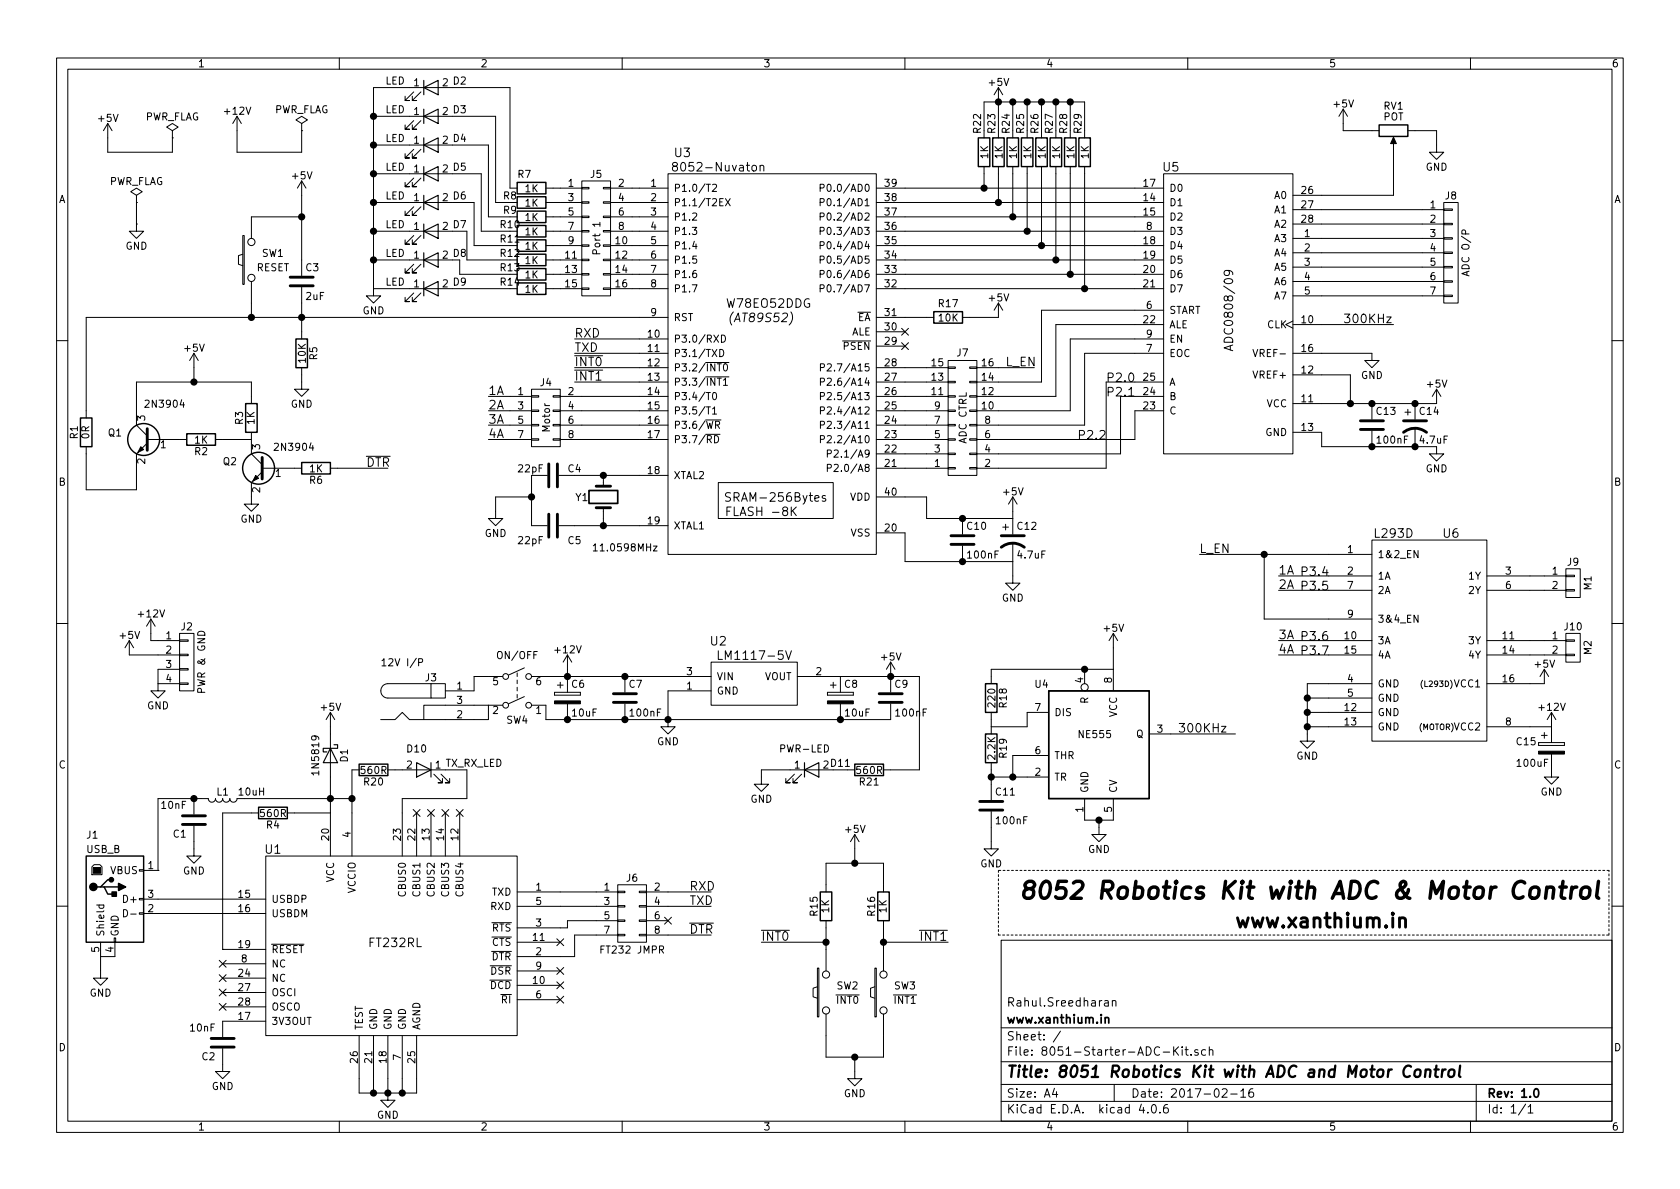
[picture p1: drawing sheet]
<svg xmlns="http://www.w3.org/2000/svg" width="297mm" height="210mm" viewBox="0 0 297 210" stroke-linecap="round" stroke-linejoin="round" font-family="sans-serif">
<g fill="none" stroke="#000" stroke-width=".18">
<path d="M10 10.3h277v189.9h-277zM12 12.2h273v186.1h-273zM60 10.3v1.9M73.2 16.3l-1.6 1.5h.8h-.8v-.8M74.4 16.3l-1.5 1.5h.8h-.8v-.8M110 10.3v1.9M160 10.3v1.9M176.5 15.5l-.7 1.3M176.5 15.5v8.9M176.5 15.5l.8 1.3M179.1 18v6.4M181.6 18v6.4"/>
<path d="M184.1 18v6.4M186.7 18v6.4M189.2 18v6.4M210 10.3v1.9M237.5 19.3v3.8h6.3M237.5 19.3l-.8 1.3M237.5 19.3l.8 1.3M260 10.3v1.9M19 21.8l-.7 1.3M19 21.8v5.1h11.5v-2.5M19 21.8l.8 1.3M24.1 39.6v1.3h1.3l-1.3 1.3-1.2-1.3h1.2"/>
<path d="M24.1 35.8h.1M24.1 34.5l1-.6-1-.6-1 .6 1 .6v1.3M24.1 39.6h.1M24.1 35.8v3.8M30.5 24.4h.1M30.5 23.1l1-.6-1-.7-1 .7 1 .6v1.3M41.9 20.6v6.3h11.4v-3.8M41.9 20.6l-.8 1.2M41.9 20.6l.8 1.2M53.3 23.1h.1M53.3 21.8l1.1-.6-1.1-.6-1 .6 1 .6v1.3M53.3 38.3h-8.9v3.9"/>
<path d="M53.3 32l-.7 1.3M53.3 32v16.8M53.3 32l.8 1.3M66 35.8h17.8v7.6h6.4M66 20.6h21.6v15.2h2.6M66 25.6h20.4v12.7h3.8M66 30.7h19.1v10.2h5.1M73.2 36.6l-1.6 1.5h.8h-.8v-.8M73.2 21.3l-1.6 1.6h.8h-.8v-.8M73.2 26.4l-1.6 1.5h.8h-.8v-.7M73.2 31.5l-1.6 1.5h.8h-.8v-.7M74.4 36.6l-1.5 1.5h.8h-.8v-.8"/>
<path d="M74.4 21.3l-1.5 1.6h.8h-.8v-.8M74.4 26.4l-1.5 1.5h.8h-.8v-.7M74.4 31.5l-1.5 1.5h.8h-.8v-.7M91.4 33.3h-1.2v-17.8h-24.2v35.5M96.5 33.3h6.4M96.5 35.8h6.4M96.5 38.3h6.4M102.9 38.2h1.2v.3h-1.2zM102.9 35.7h1.2v.2h-1.2zM102.9 33.1h1.2v.3h-1.2zM102.9 32h5v20.3h-5zM106.1 39.3v.7"/>
<path d="M106.7 38.2h1.2v.3h-1.2zM106.7 35.7h1.2v.2h-1.2zM106.7 33.1h1.2v.3h-1.2zM107.9 33.3h10.2M107.9 35.8h10.2M107.9 38.3h10.2M118.1 30.7h36.8v67.3h-36.8zM119.2 29.4l-.3-.3 .1-.2a.48 .48 0 0 1 .7 0l.1 .2-.2 .2-.6 .2v.6a.48 .48 0 0 0 .8-.1v-.3l-.3-.3M126 32.7l.5-.1 .1 .1 .1 .2-.8 1h.8M128.3 35.1l.8 1.3M129.1 35.1l-.8 1.3M134.4 29.4l.1-.1a.36 .36 0 0 1 .6 .2v.7"/>
<path d="M134.4 29.2v1M145 38.3l.6-.1 .1-.4-.7-.1v1.2M145 35.8l.6-.1 .1-.5-.7-.1v1.3M145 33.2h.6l.1-.5-.7-.1v1.3M154.9 33.3h50.8M154.9 35.8h50.8M154.9 38.3h50.8M174 24.4v-6.4h17.8v6.4M174 29.5v3.8M176.5 29.5v6.3M179.1 29.5v8.8M181.6 29.5v11.4"/>
<path d="M184.1 29.5v13.9M186.7 29.5v16.5M189.2 29.5v19M191.8 29.5v21.5M205.7 30.7h22.9v49.6h-22.9zM228.6 37.1h26.7M228.6 39.6h26.7M246.4 24.6v9.9h-17.8M248.9 23.1h5.1v3.8h1.3l-1.3 1.3-1.3-1.3h1.3M255.3 35.8h2.5v17.8h-2.5zM255.3 39.5h1.5v.2h-1.5zM255.3 37h1.5v.2h-1.5z"/>
<path d="M42.9 41.7h.3v8.6h-.3zM42.9 45l-.7 .2v1.5l.7 .3M44.4 49.8v6.3M53.3 50.8v9.1M66 51v1.3h1.3l-1.3 1.3-1.2-1.3h1.2M66 40.9h14M66 46h14M66 51h24.2M73.2 41.7l-1.6 1.5h.8h-.8v-.8M73.2 46.7l-1.6 1.6h.8h-.8v-.8M73.2 51.8l-1.6 1.5h.8h-.8v-.7M74.4 41.7l-1.5 1.5h.8h-.8v-.8"/>
<path d="M74.4 46.7l-1.5 1.6h.8h-.8v-.8M74.4 51.8l-1.5 1.5h.8h-.8v-.7M81.3 46v2.5h8.9M82.5 40.9v5.1h7.7M96.5 40.9h6.4M96.5 43.4h6.4M96.5 46h6.4M96.5 48.5h6.4M96.5 51h6.4M101.6 59.9h16.5M102.9 50.9h1.2v.3h-1.2zM102.9 48.4h1.2v.2h-1.2z"/>
<path d="M102.9 45.8h1.2v.3h-1.2zM102.9 43.3h1.2v.3h-1.2zM102.9 40.8h1.2v.2h-1.2zM106.7 50.9h1.2v.3h-1.2zM106.7 48.4h1.2v.2h-1.2zM106.7 45.8h1.2v.3h-1.2zM106.7 43.3h1.2v.3h-1.2zM106.7 40.8h1.2v.2h-1.2zM107.9 40.9h10.2M107.9 43.4h10.2M107.9 46h10.2M107.9 48.5h10.2"/>
<path d="M107.9 51h10.2M118.1 56.1h-102.9v17.8M127.6 59.3a.64 .64 0 0 1 .7 .6 .64 .64 0 0 1-.7 .6zM145 51l.6-.1 .1-.4-.7-.1v1.2M145 48.5l.6-.1 .1-.5-.7-.1v1.3M145 45.9h.6l.1-.5-.7-.1v1.3M145 43.4l.6-.1 .1-.5-.7-.1v1.3M145 40.9l.6-.1 .1-.5-.7-.1v1.3M154.9 40.9h50.8M154.9 43.4h50.8M154.9 46h50.8M154.9 48.5h50.8"/>
<path d="M154.9 51h50.8M154.9 56.1h10.2M154.9 58.7h5.1M159.4 58.1l1.2 1.2M160.6 58.1l-1.2 1.2M176.5 53.6v2.5h-6.3M176.5 53.6l-.7 1.3M176.5 53.6l.8 1.3M205.7 59.9h-16.5v12.7h-16.5M205.7 54.9h-21.6v12.7h-11.4M205.7 57.4h-19v12.7h-14M217.1 47.8l.3 .3-.1 .5-.2 .1-.5-.1a.48 .48 0 0 1 0-.7 1 1 0 0 1 1.4 .4v.3"/>
<path d="M228.6 56.8l-1.3 .6 1.3 .6M228.6 42.2h26.7M228.6 44.7h26.7M228.6 47.2h26.7M228.6 49.8h26.7M228.6 52.3h26.7M228.6 57.4h17.8M245.2 56.1h.8l-.8 1h.8M255.3 52.2h1.5v.2h-1.5zM255.3 49.7h1.5v.2h-1.5zM255.3 47.1h1.5v.3h-1.5zM255.3 44.6h1.5v.2h-1.5z"/>
<path d="M255.3 42h1.5v.3h-1.5zM10 60.2h2M26 78.4l-1.9 1.9v6.3h-8.9v-7.6M26 77.7h7M34.3 62.5l-.8 1.2M34.3 62.5v5.1M34.3 62.5l.8 1.2M38.1 77.7h6.3M44.4 71.4v-3.8h-20.3v7.6l1.9 1.9M44.4 76.4v3.9l2 1.9M53.3 65v3.8h1.3l-1.3 1.3-1.2-1.3h1.2M86.4 77.7h7.6"/>
<path d="M86.4 70.1h7.6M86.4 75.2h7.6M86.4 72.6h7.6M94 77.6h1.2v.2h-1.2zM94 75.1h1.2v.2h-1.2zM94 72.5h1.2v.3h-1.2zM94 70h1.2v.2h-1.2zM94 68.8h5.1v10.2h-5.1zM97.8 77.6h1.3v.2h-1.3zM97.8 75.1h1.3v.2h-1.3zM97.8 72.5h1.3v.3h-1.3zM97.8 70h1.3v.2h-1.3z"/>
<path d="M99.1 77.7h19M99.1 70.1h19M99.1 75.2h19M99.1 72.6h19M101.6 62.5h16.5M101.6 65h16.5M101.6 67.6h16.5M101.6 62.9h5M101.6 65.5h5M124.8 64.1h4.1M124.8 66.6h4.1M124.8 74.3h2.7"/>
<path d="M124.8 76.8h2.5M124.9 72h.7M126 72.3l.3-.3v1.2M126 73.2h.7M126.1 69.5l.2-.1a.67 .67 0 0 1 .4 .6 .67 .67 0 0 1-.4 .7l-.2-.1-.1-.4zM126.3 77a.64 .64 0 0 1 .8 .7 .64 .64 0 0 1-.8 .6zM126.5 75.2l.6-.1 .1-.5-.7-.1v1.3M126.8 66.9h.7M126.8 75.2l.4 .6M127.3 61.8a.64 .64 0 0 1 .7 .6 .64 .64 0 0 1-.7 .7zM127.9 67.2l.4-.3v1.2M127.9 68.1h.7"/>
<path d="M128 64.4l.2-.1a.67 .67 0 0 1 .4 .7 .67 .67 0 0 1-.4 .6l-.2-.1-.1-.4zM145.1 77.7l.6-.1v-.5l-.6-.1v1.3M145.1 75.2l.6-.1v-.5l-.6-.1v1.3M145.1 72.6l.6-.1v-.4l-.6-.1v1.2M145.1 70.1l.6-.1v-.5l-.6-.1v1.3M145.1 67.5h.6v-.5l-.6-.1v1.2M145.1 65l.6-.1v-.5l-.6-.1v1.3M149 60.3h4.9M154.9 65h12.7M154.9 67.6h12.7M154.9 77.7h12.7M154.9 70.1h12.7"/>
<path d="M154.9 75.2h12.7M154.9 72.6h12.7M154.9 61.2h5.1M159.4 60.6l1.2 1.2M160.6 60.6l-1.2 1.2M167.6 64.9h1.3v.2h-1.3zM167.6 67.4h1.3v.3h-1.3zM167.6 70h1.3v.2h-1.3zM167.6 72.5h1.3v.3h-1.3zM167.6 75.1h1.3v.2h-1.3zM167.6 77.6h1.3v.2h-1.3zM167.6 63.7h5.1v20.4h-5.1z"/>
<path d="M171.4 64.9h1.3v.2h-1.3zM171.4 67.4h1.3v.3h-1.3zM171.4 70h1.3v.2h-1.3zM171.4 72.5h1.3v.3h-1.3zM171.4 75.1h1.3v.2h-1.3zM171.4 77.6h1.3v.2h-1.3zM172.7 65h10.2M199.6 70h.9M205.7 62.5h-13.9v12.7h-19.1M205.7 67.6h-10.1v15.2h-22.9M205.7 70.1h-7.6v10.2h-25.4M205.7 72.6h-5v5.1h-28"/>
<path d="M217.5 61.2v.7M218 61l-1.6 .5 1.6 .5M221.5 61.8l.4 1.3 .5-1.3M228.6 76.4h5.1v2.6h20.3v1.3h1.3l-1.3 1.2-1.3-1.2h1.3M228.6 62.5h14v1.2h1.2l-1.2 1.3-1.3-1.3h1.3M228.6 66.3h10.2v5.1M242.6 71.4v2.8M242.6 76.2v2.8M248.4 72.9h1M248.9 72.4v1M250.2 71.4v2.8M250.2 75.7v3.3"/>
<path d="M254 68.8v2.6h-25.4M254 68.8l-.8 1.3M254 68.8l.8 1.3M285 60.2h2M46.4 83.4l-2 1.9v3.8h1.3l-1.3 1.3-1.2-1.3h1.2M46.4 82.8h6.9M58.4 82.8h10.2M64.8 80.7h4.2M94 87.9h-6.4v3.8h1.3l-1.3 1.3-1.2-1.3h1.2M96.8 84.1h-2.8v8.9h2.8M98.8 84.1h19.3M98.8 93h19.3"/>
<path d="M104.9 96.5l.4-.3v1.2M104.9 97.4h.7M106.7 84.1v1.9M106.7 89.8v3.2M115.5 96.6h.7l-.7 .8h.7M127 85.3h20.3v6.4h-20.3zM129.2 87.2a.62 .62 0 0 0-.9 .1v.4l.8 .4v.4a.62 .62 0 0 1-.8 .1M140.1 90.3l.7 .9M140.8 89.7l-.9 .8M145.9 87.7l-.3-.1-.2 .3v.2l.5 .1v.4h-.5M146.3 82.8l.6-.1v-.5l-.6-.1v1.3M146.3 80.2h.6v-.5l-.6-.1v1.2"/>
<path d="M154.9 94.2h5.1v5.1h19.1M154.9 87.9h8.9v3.8h15.3M154.9 82.8h12.7M154.9 80.3h12.7M167.6 80.1h1.3v.3h-1.3zM167.6 82.7h1.3v.2h-1.3zM170.2 91.7v2.8M170.2 96.5v2.8M171.4 80.1h1.3v.3h-1.3zM171.4 82.7h1.3v.2h-1.3zM177.3 93.2h1M177.8 92.7v1"/>
<path d="M179.1 96v7.1h1.2l-1.2 1.3-1.3-1.3h1.3M179.1 87.9v6.6M179.1 87.9l-.8 1.2M179.1 87.9l.7 1.2M212.1 98h30.5M223.5 98v11.5h19.1M242.6 95.5h20.3v35.6h-20.3zM250.7 97.4v1.2l-.7-1.2v1.2M10 110.3h2M22.9 113.3v2.5h8.8M22.9 113.3l-.8 1.2M22.9 113.3l.7 1.2"/>
<path d="M26.7 109.5v3.8h5M26.7 109.5l-.8 1.2M26.7 109.5l.7 1.2M31.7 118.2h1.6v.3h-1.6zM31.7 115.7h1.6v.2h-1.6zM31.7 113.2h1.6v.2h-1.6zM31.7 112h2.6v10.2h-2.6zM31.7 118.4h-3.8v2.5M67.5 116.8l.4-.3v1.2M67.5 117.7h.7M74 117.1h.6l.1-.5-.7-.1v1.2M88.9 119.6h-5.1v2.6h-5.1"/>
<path d="M91.4 119v.6M92.7 118.1l-2.8 1.3M94 119.6h31.7M100.3 115.8v6.6M100.3 115.8l-.7 1.3M100.3 115.8l.8 1.3M110.5 119.6v2.8M125.7 117.1h15.3v7.6h-15.3zM127 115.1v1.5h.7M138.9 115.1l.5 1.5 .5-1.5M141 119.6h21.6v16.5h-6.4M148.6 119.6v2.8"/>
<path d="M157.5 117.1v5.3M157.5 117.1l-.8 1.3M157.5 117.1l.7 1.3M191.8 118.4v2.5M196.8 112v10.2M196.8 118.4h-21.5v2.5M196.8 112l-.7 1.3M196.8 112l.8 1.3M226.1 101.8h16.5M226.1 104.4h16.5M226.1 113.3h16.5M226.1 115.8h16.5"/>
<path d="M250.7 108.8v1.3l-.7-1.3v1.3M262.9 101.8h14M262.9 104.4h14M262.9 113.3h14M262.9 115.8h14M273 118.4v2.5h-10.1M273 118.4l-.7 1.2M273 118.4l.8 1.2M276.9 104.3h1.5v.2h-1.5zM276.9 101.7h1.5v.3h-1.5zM276.9 100.6h2.5v5.1h-2.5zM276.9 115.7h1.5v.2h-1.5z"/>
<path d="M276.9 113.2h1.5v.2h-1.5zM276.9 112h2.5v5.1h-2.5zM285 110.3h2M27.9 120.9v1.3h1.3l-1.3 1.2-1.2-1.2h1.2M27.9 120.9h3.8M31.7 120.8h1.6v.2h-1.6zM58.4 126v25.4M58.4 126l-.7 1.2M58.4 126l.8 1.2M63.5 136.1h-1.3v15.3M68.6 136.1h13.9v5.1h-11.4v10.2M76.2 120.9h2.5v2.5h-2.5z"/>
<path d="M76.2 120.9h-7.6a1.27 1.27 0 0 0-1.3 1.3 1.27 1.27 0 0 0 1.3 1.2h7.6M76.7 136.9l1.5 1.5h-.7h.7v-.7M78 136.9l1.5 1.5h-.8h.8v-.7M86.4 124.7v2.5h-14l-1.3-1.2-1.3 1.2h-2.5M88.9 124.7h-14v2.5M91.4 120.3v.6M91.4 121.5v.7M91.4 122.8v.6M92.7 123.2l-2.8 1.3M98 122.4v.5zM98 122.9h4.6zM98 122.4h4.6z"/>
<path d="M98.6 121.2h1M99.1 120.6v1.1M100.3 124.5v2.7M102.6 122.4v.5zM110.5 124.5v2.7M125.7 122.2h-7.6v6.3h1.3l-1.3 1.3-1.3-1.3h1.3M140.5 136.9l-1.6 1.5h.8h-.8v-.7M141.7 136.9l-1.5 1.5h.8h-.8v-.7M146.3 122.4v.5zM146.3 122.9h4.6zM146.3 122.4h4.6zM146.8 121.2h1"/>
<path d="M147.3 136.1h-12.7v2.6h1.3l-1.3 1.2-1.3-1.2h1.3M147.3 120.6v1.1M148.6 124.5v2.7M149.9 136.1h1.2M150.9 122.4v.5zM157.5 124.5v2.7h-61v-2.5h-2.5M175.3 137.4h10.1M175.3 126v3.8M175.3 134.9v6.6M185.4 133.6h-6.3v3.8M185.4 126h-3.8v2.5h-6.3M203.2 129.8h15.2"/>
<path d="M216 128.4h.8l-.8 1.1h.8M231.1 126h11.5M231.1 123.4h11.5M231.1 128.5h11.5M242.6 120.9h-11.5v10.2h1.3l-1.3 1.2-1.2-1.2h1.2M262.9 128.5h11.4M272 131.3v.5zM272 131.8h4.6zM272 131.3h4.6zM272.5 130h1.1M273 129.5v1.1M274.3 133.3v4.1h1.3l-1.3 1.3-1.3-1.3h1.3"/>
<path d="M274.3 126l-.7 1.2M274.3 126v5.3M274.3 126l.8 1.2M276.6 131.3v.5zM16.3 153.3l.3-.4h1.1l.3 .4v1.4h-1.7zM24.6 158.9h.8v.2h-.8zM24.6 153.8h.8v.2h-.8zM25.4 159h21.6M25.4 153.9h2.5M27.9 153.9h.1M34.3 146v5.4h1.3l-1.3 1.2-1.3-1.2h1.3M34.3 141.2v2.8"/>
<path d="M41.9 141.2a.63 .63 0 0 1-.6 .7 .63 .63 0 0 1-.7-.7 .63 .63 0 0 1-.6 .7 .63 .63 0 0 1-.6-.7 .63 .63 0 0 1-.7 .7 .63 .63 0 0 1-.6-.7 .63 .63 0 0 1-.6 .7 .63 .63 0 0 1-.7-.7h-8.9v12.7M43.2 141.2h19M45.7 143.8h-6.3v24.1M47 151.4h44.4v31.7h-44.4zM50.8 143.8h7.6M73.1 143.1l1.2 1.3M73.7 143.8v7.6M74.3 143.1l-1.2 1.3M75.6 143.1l1.2 1.3M76.2 143.8v7.6M76.8 143.1l-1.2 1.3M78.1 143.1l1.2 1.3"/>
<path d="M78.7 143.8v7.6M79.3 143.1l-1.2 1.3M80.7 143.1l1.2 1.3M81.3 143.8v7.6M81.9 143.1l-1.2 1.3M91.4 157.7h17.8M109.2 157.6h1.3v.3h-1.3zM109.2 156.5h5.1v10.1h-5.1zM113 157.6h1.3v.3h-1.3zM114.3 157.7h11.4M146 157.7v-5.1h10.2v5.1M151.1 147.6l-.7 1.2"/>
<path d="M151.1 147.6v5M151.1 147.6l.8 1.2M175.3 143.5v6.6h1.2l-1.2 1.3-1.3-1.3h1.3M191.8 141.2v3.8h5v-3.8M194.3 145v2.6h1.3l-1.3 1.2-1.3-1.2h1.3M10 160.2h2M17.1 160h1.3M17.6 160l-.1 .4 .3 .2 .5-.1v-.5M17.8 166.6v6.4h1.2l-1.2 1.2-1.3-1.2h1.3M20.2 165.9h.2v.7h-.2zM20.3 166.6v2.6h-2.5M21.8 160.9a.64 .64 0 0 1 .8 .6 .64 .64 0 0 1-.8 .6z"/>
<path d="M23.1 161.6h1M24.6 161.4h.8v.3h-.8zM25.4 161.5h21.6M38.8 169.8l1.2 1.2M38.8 172.4l1.2 1.2M38.8 174.9l1.2 1.2M38.8 177.4l1.2 1.3M39.4 167.9h.1M39.4 170.4h7.6M39.4 173h7.6M39.4 175.5h7.6M39.4 178h7.6"/>
<path d="M39.4 167.9h7.6M40 177.4l-1.2 1.3M40 169.8l-1.2 1.2M40 172.4l-1.2 1.2M40 174.9l-1.2 1.2M48 167h5.7M86.6 173.3h3.8M86.7 170.8h3.7M86.9 168.2h3.5M87 163.2h3.4M87 165.7h3.4M91.4 160.3h17.8"/>
<path d="M91.4 176.8h7.7M91.4 171.7h7.7M91.4 174.2h7.7M91.4 166.6h7.7M98.5 166l1.2 1.2M98.5 171.1l1.2 1.2M98.5 173.6l1.2 1.2M98.5 176.2l1.2 1.2M99.7 166l-1.2 1.2M99.7 171.1l-1.2 1.2M99.7 173.6l-1.2 1.2M99.7 176.2l-1.2 1.2"/>
<path d="M109.2 165.2h1.3v.3h-1.3zM109.2 162.7h1.3v.2h-1.3zM109.2 160.1h1.3v.3h-1.3zM109.2 165.3h-7.6v3.9h-10.2M109.2 162.8h-8.9v1.3h-8.9M113 165.2h1.3v.3h-1.3zM113 162.7h1.3v.2h-1.3zM113 160.1h1.3v.3h-1.3zM114.3 160.3h11.4M114.3 162.8h3.8M114.3 165.3h11.4M117.5 162.2l1.2 1.2"/>
<path d="M118.7 162.2l-1.2 1.2M121.9 163.2h4.2M134.6 166.6h11.4M134.6 164.5h5M144.5 171.2h.3v8.6h-.3zM144.5 174.5l-.7 .2v1.6l.7 .2M146 162.8v8.9M146 179.3v7.6h10.2v-7.6M147.8 175.9h4.1M154.7 171.2h.2v8.6h-.2zM154.7 174.5l-.8 .2v1.6l.8 .2M156.2 166.6h11.4"/>
<path d="M156.2 162.8v8.9M158 175.9h4.1M162.6 164.5h4.9M177 166.3h108v32h-108zM195.3 177h.6l.1 .9M196 177.3l-.5 .1-.3 .2 .3 .3 .5-.1M196.7 177.1l.2-.2 .4 .1v.9M196.7 176.9v1M285 160.2h2M39.4 185.4v4.1h1.2l-1.2 1.2-1.3-1.2h1.3M47 180.6h-7.6v2.8M60 198.3v1.9"/>
<path d="M63.5 183.1v10.2h10.2v-10.2M66 183.1v10.2M68.6 183.1v11.5h1.2l-1.2 1.2-1.3-1.2h1.3M71.1 183.1v10.2M110 198.3v1.9M151.1 186.9v3.8h1.3l-1.3 1.3-1.2-1.3h1.2M160 198.3v1.9M177 194.8h108M177 191.8h108M177 187.8h108M177 181.8h108M186.4 192.5l-.3 1h.9"/>
<path d="M186.8 193v1M187.5 182.3l-1.3 2M197 191.8v3M201.8 195.2l-.4 1.1h1M202.9 196.7v.1M203.8 195.4l.1-.1a.81 .81 0 0 1 .6 .6 .81 .81 0 0 1-.3 .8l-.1 .1a.8 .8 0 0 1-.6-.6 .8 .8 0 0 1 .3-.8zM205.1 196.7v.1M205.7 186h1.1M206.4 195.3a.59 .59 0 0 0-.7 .7l.1 .7 .2 .1 .5-.1 .1-.5-.2-.2-.4-.1-.3 .3M207.5 185.1v1.5M207.7 185.7l.7 .9M208.4 185.1l-.9 .9"/>
<path d="M209 185.1v.2M209 185.6v1M209.5 185.6h.6M209.7 185.1v1.3l.4 .2M210 198.3v1.9M210.6 186.5v.1M211.8 185.7a.37 .37 0 0 0-.6 .1l.1 .2 .5 .2 .1 .1-.2 .3-.5-.1M213.2 185.7l-.5-.1-.3 .3 .1 .6 .2 .1 .5-.1M213.8 185.7l.2-.1 .4 .1 .1 .9M213.8 185.1v1.5M216.1 192.7l.2-.2h.4l.3 .5-1 1h1M217.6 193.5h1.1"/>
<path d="M219.4 193l.4-.5v1.5M219.4 194h.8M221.5 192.5a.59 .59 0 0 0-.7 .7l.1 .7 .2 .1 .5-.1 .1-.5-.2-.2-.4-.1-.3 .3M260 198.3v1.9M261 191.8v6.5M269.7 195.2l-1.2 2M270.2 195.8l.4-.5v1.5M270.2 196.8h.8"/>
<circle cx="44.4" cy="42.8" r=".63"/>
<circle cx="44.4" cy="49.1" r=".63"/>
<circle cx="89.4" cy="119.6" r=".51"/>
<circle cx="93.5" cy="119.6" r=".51"/>
<circle cx="89.4" cy="124.7" r=".51"/>
<circle cx="93.5" cy="124.7" r=".51"/>
<circle cx="191.8" cy="121.5" r=".63"/>
<circle cx="146" cy="172.3" r=".63"/>
<circle cx="146" cy="178.7" r=".63"/>
<circle cx="156.2" cy="172.3" r=".63"/>
<circle cx="156.2" cy="178.7" r=".63"/>
</g>
<path d="M104.1 86.7h5.1v2.3h-5.1zM195.4 180.1l.2-.2 .4 .1v.9M271.3 192.7l.3-.2a.81 .81 0 0 1 .5 .6 .81 .81 0 0 1-.2 .8l-.2 .1a.79 .79 0 0 1-.4-1.3z" fill="none" stroke="#000" stroke-width=".3"/>
<path d="M249.5 188.6a.87 .87 0 0 0-1 0 .87 .87 0 0 0-.4 1 .69 .69 0 0 0 .3 .8 .69 .69 0 0 0 .9-.1M250.3 189.3a.51 .51 0 0 1 .5-.2 .51 .51 0 0 1 .4 .4l-.1 .6a.54 .54 0 0 1-.5 .4 .54 .54 0 0 1-.5-.4zM252.1 189.3a.52 .52 0 0 1 .8 .1l-.1 1M252.1 189.1l-.2 1.3M253.6 189.1h.8M254 188.4l-.2 1.8v.1l.4 .1M255 189.1l-.1 1.3M255.6 189.1a.54 .54 0 0 0-.6 .4M256.3 189.3a.51 .51 0 0 1 .5-.2 .51 .51 0 0 1 .4 .4l-.1 .6a.54 .54 0 0 1-.5 .4 .54 .54 0 0 1-.5-.4zM258.2 188.4l-.2 1.8 .2 .2" fill="none" stroke="#000" stroke-width=".41"/>
<g fill="none" stroke="#000" stroke-width=".51">
<path d="M51.3 50.5h4.1M51.3 49h4.1M26 75.8v3.8M240.5 75.9h4.1M240.5 74.4h4.1M248.2 76.4a3.3 3.3 0 0 1 4 0M248.2 74.4h4M46.4 80.9v3.8M97 82v4.1M97 90.9v4.1M98.6 82v4.1M98.6 90.9v4.1"/>
<path d="M105.4 86h2.5M105.4 89.8h2.5M168.1 96.3h4.1M168.1 94.7h4.1M177 96.8a3.3 3.3 0 0 1 4.1 0M177 94.7h4.1M108.5 124.2h4M108.5 122.7h4M155.4 124.2h4.1M155.4 122.7h4.1M32.3 144.3h4M32.3 145.8h4"/>
<path d="M173.2 143.3h4.1M173.2 141.7h4.1M247.4 162.5a.62 .62 0 0 1 1.1 .2v1.3M37.3 183.6h4.1M37.3 185.2h4.1"/>
</g>
<g fill="none" stroke="#000" stroke-width=".25">
<path d="M91.4 32.3h5.1v2h-5.1zM91.4 34.8h5.1v2h-5.1zM91.4 37.3h5.1v2.1h-5.1zM91.4 39.9h5.1v2h-5.1zM173 24.4h2v5.1h-2zM175.5 24.4h2v5.1h-2zM178.1 24.4h2v5.1h-2zM180.6 24.4h2v5.1h-2zM183.1 24.4h2.1v5.1h-2.1zM185.7 24.4h2v5.1h-2zM188.2 24.4h2v5.1h-2zM190.8 24.4h2v5.1h-2z"/>
<path d="M243.8 22.1h5.1v2h-5.1zM52.3 59.9h2.1v5.1h-2.1zM91.4 42.4h5.1v2h-5.1zM91.4 45h5.1v2h-5.1zM91.4 47.5h5.1v2h-5.1zM91.4 50h5.1v2.1h-5.1zM165.1 55.1h5.1v2h-5.1zM14.2 73.9h2.1v5.1h-2.1zM33 76.7h5.1v2h-5.1zM43.4 71.4h2.1v5h-2.1zM53.3 81.8h5.1v2h-5.1zM63.5 135.1h5.1v2.1h-5.1z"/>
<path d="M151.1 135.1h5.1v2.1h-5.1zM174.2 129.8h2.1v5.1h-2.1zM174.2 120.9h2.1v5.1h-2.1zM185.4 122.2h17.8v19h-17.8zM15.2 151.4h10.2v15.2h-10.2zM17.8 156.8h.6l.6 1.3h1.3M18.4 156.8h2.6M19.7 155.6h-.7l-1.2 1.2h-.7M45.7 142.7h5.1v2.1h-5.1zM145 157.7h2.1v5.1h-2.1zM155.2 157.7h2v5.1h-2z"/>
<circle cx="25.4" cy="77.7" r="2.82"/>
<circle cx="45.7" cy="82.8" r="2.82"/>
</g>
<path d="M246.4 24.3l.5 1.1h-1zM24.9 79l.5 .5-1 .5zM45.2 84.1l.5 .5-1 .5zM98 123.9h4.6v.6h-4.6zM146.3 123.9h4.6v.6h-4.6zM272 132.8h4.6v.5h-4.6zM16.5 153.4h1.3v1h-1.3z" fill="#000" stroke="#000" stroke-width=".18"/>
<g fill="#000" stroke="#000" stroke-width=".25">
<path d="M19.8 157.7h.8v.8h-.8zM21 156.2l1.2 .6-1.2 .7z"/>
<circle cx="176.5" cy="18" r=".51"/>
<circle cx="179.1" cy="18" r=".51"/>
<circle cx="181.6" cy="18" r=".51"/>
<circle cx="184.2" cy="18" r=".51"/>
<circle cx="186.7" cy="18" r=".51"/>
<circle cx="189.2" cy="18" r=".51"/>
<circle cx="53.3" cy="38.3" r=".51"/>
<circle cx="66" cy="25.6" r=".51"/>
<circle cx="66" cy="30.7" r=".51"/>
<circle cx="66" cy="35.8" r=".51"/>
<circle cx="66" cy="20.6" r=".51"/>
<circle cx="174" cy="33.3" r=".51"/>
<circle cx="176.5" cy="35.8" r=".51"/>
<circle cx="179.1" cy="38.3" r=".51"/>
<circle cx="44.5" cy="56.1" r=".51"/>
<circle cx="53.3" cy="56.1" r=".51"/>
<circle cx="66" cy="40.9" r=".51"/>
<circle cx="66" cy="46" r=".51"/>
<circle cx="181.6" cy="40.9" r=".51"/>
<circle cx="184.2" cy="43.4" r=".51"/>
<circle cx="186.7" cy="46" r=".51"/>
<circle cx="189.2" cy="48.5" r=".51"/>
<circle cx="191.8" cy="51" r=".51"/>
<circle cx="34.3" cy="67.6" r=".51"/>
<circle cx="238.8" cy="71.4" r=".51"/>
<circle cx="242.6" cy="71.4" r=".51"/>
<circle cx="242.6" cy="79" r=".51"/>
<circle cx="250.2" cy="79" r=".51"/>
<circle cx="250.2" cy="71.4" r=".51"/>
<circle cx="94" cy="87.9" r=".51"/>
<circle cx="106.7" cy="84.1" r=".51"/>
<circle cx="106.7" cy="93" r=".51"/>
<circle cx="170.2" cy="99.3" r=".51"/>
<circle cx="170.2" cy="91.7" r=".51"/>
<circle cx="223.5" cy="98" r=".51"/>
<circle cx="100.3" cy="119.6" r=".51"/>
<circle cx="110.5" cy="119.6" r=".51"/>
<circle cx="157.5" cy="119.6" r=".51"/>
<circle cx="191.8" cy="118.4" r=".51"/>
<circle cx="100.3" cy="127.2" r=".51"/>
<circle cx="110.5" cy="127.2" r=".51"/>
<circle cx="118.1" cy="127.2" r=".51"/>
<circle cx="148.6" cy="127.2" r=".51"/>
<circle cx="175.3" cy="137.4" r=".51"/>
<circle cx="179.1" cy="137.4" r=".51"/>
<circle cx="231.1" cy="123.4" r=".51"/>
<circle cx="231.1" cy="126" r=".51"/>
<circle cx="231.1" cy="128.5" r=".51"/>
<circle cx="16.5" cy="156.8" r=".63"/>
<circle cx="19.7" cy="155.6" r=".38"/>
<circle cx="34.3" cy="141.2" r=".51"/>
<circle cx="58.4" cy="141.2" r=".51"/>
<circle cx="62.2" cy="141.2" r=".51"/>
<circle cx="151.1" cy="152.6" r=".51"/>
<circle cx="194.3" cy="145" r=".51"/>
<circle cx="146.1" cy="166.6" r=".51"/>
<circle cx="156.2" cy="166.6" r=".51"/>
<circle cx="66" cy="193.3" r=".51"/>
<circle cx="68.6" cy="193.3" r=".51"/>
<circle cx="71.1" cy="193.3" r=".51"/>
<circle cx="151.1" cy="186.9" r=".51"/>
</g>
<g fill="none" stroke="#000" stroke-width=".2">
<path d="M74.9 15.5l2.6-1.3v2.6zM74.9 14.2v2.6M74.9 19.3v2.5M74.9 35.8l2.6-1.3v2.6zM74.9 20.6l2.6-1.3v2.5zM74.9 25.6l2.6-1.2v2.5zM74.9 30.7l2.6-1.2v2.5zM74.9 24.4v2.5M74.9 29.5v2.5M74.9 34.5v2.6M74.9 39.6v2.6M74.9 40.9l2.6-1.3v2.6z"/>
<path d="M74.9 46l2.6-1.3v2.5zM74.9 51l2.6-1.2v2.5zM74.9 44.7v2.5M74.9 49.8v2.5M58.4 132.3l1.3 2.6h-2.6zM59.1 131.7h.6v.6h-2.6v.7h.7M73.7 134.9l2.5 1.2-2.5 1.3zM76.2 134.9v2.5M142.2 136.1l2.6-1.2v2.5zM142.2 134.9v2.5"/>
</g>
<path d="M270.7 157.1a.78 .78 0 0 1 .8-.3 .78 .78 0 0 1 .6 .6l-.1 .9a.83 .83 0 0 1-.8 .6 .83 .83 0 0 1-.7-.6l.1-.9zM273.5 157.1a.91 .91 0 0 1 1.1-.1l.1 .3-.2 1.5M273.5 156.9l-.2 1.9M275.8 156.9h1.1M276.4 155.8l-.4 2.6 .1 .3 .6 .1M277.9 156.9l-.2 1.9M278.8 156.9a.84 .84 0 0 0-.9 .5M279.7 157.1a.78 .78 0 0 1 .8-.3 .78 .78 0 0 1 .6 .6l-.1 .9a.83 .83 0 0 1-.8 .6 .83 .83 0 0 1-.7-.6l.1-.9zM282.6 155.8l-.3 2.6 .1 .3 .3 .1" fill="none" stroke="#000" stroke-width=".61"/>
<path d="M176.5 153.9v11.4M284.5 153.9h-108M176.5 165.3h108M284.5 165.3v-11.4" fill="none" stroke="#000" stroke-width=".18" stroke-dasharray=".3 .4"/>
<text font-size="4.2" x="180.3" y="159">8052 Robotics Kit with ADC &amp; Motor Control</text>
<text font-size="3.5" x="218.4" y="164.1">www.xanthium.in</text>
<text font-size="2.8" x="178" y="190.5">Title: 8051 Robotics Kit with ADC and Motor Control</text>
<g font-size="2.1">
<text x="119.3" y="27.8">U3</text>
<text x="120" y="30.3">8052-Nuvaton</text>
<text x="205.7" y="30.3">U5</text>
<text x="101.6" y="59.7">RXD</text>
<text x="128.7" y="54.4">W78EO52DDG</text>
<text x="129.4" y="57">(AT89S52)</text>
<text x="237.5" y="57.1">300KHz</text>
<text x="101.6" y="64.8">INT0</text>
<text x="101.6" y="62.2">TXD</text>
<text x="177.8" y="64.8">L_EN</text>
<text x="218" y="61" transform="rotate(-90 218 61)">ADC0808/09</text>
<text x="86.4" y="69.8">1A</text>
<text x="101.6" y="67.3">INT1</text>
<text x="195.6" y="67.6">P2.0</text>
<text x="195.6" y="70.1">P2.1</text>
<text x="86.4" y="72.4">2A</text>
<text x="86.4" y="74.9">3A</text>
<text x="86.4" y="77.5">4A</text>
<text x="190.5" y="77.7">P2.2</text>
<text x="64.8" y="82.5">DTR</text>
<text x="129" y="88.7">SRAM-256Bytes</text>
<text x="129.1" y="91.3">FLASH -8K</text>
<text x="243.2" y="95.1">L293D</text>
<text x="255.2" y="95.1">U6</text>
<text x="212.1" y="97.8">L_EN</text>
<text x="226.1" y="101.6">1A P3.4</text>
<text x="226.1" y="104.1">2A P3.5</text>
<text x="226.1" y="113">3A P3.6</text>
<text x="125.7" y="114.1">U2</text>
<text x="127.8" y="116.7">LM1117-5V</text>
<text x="226.1" y="115.6">4A P3.7</text>
<text x="208.3" y="129.5">300KHz</text>
<text x="46.9" y="151">U1</text>
<text x="121.9" y="157.5">RXD</text>
<text x="121.9" y="160">TXD</text>
<text x="65.4" y="167.5">FT232RL</text>
<text x="121.9" y="165.1">DTR</text>
<text x="134.6" y="166.4">INT0</text>
<text x="162.6" y="166.4">INT1</text>
<text x="178" y="178">Rahul.Sreedharan</text>
<text x="178" y="184">Sheet: /</text>
<text x="178" y="181">www.xanthium.in</text>
<text x="178" y="186.7">File: 8051-Starter-ADC-Kit.sch</text>
<text x="178" y="196.9">KiCad E.D.A. kicad 4.0.6</text>
<text x="178" y="194.1">Size: A4</text>
<text x="200" y="194.1">Date: 2017-02-16</text>
<text x="263" y="194.1">Rev: 1.0</text>
<text x="263" y="196.9">Id: 1/1</text>
</g>
<g font-size="1.8">
<text x="35" y="11.9">1</text>
<text x="85" y="11.9">2</text>
<text x="135" y="11.9">3</text>
<text x="185" y="11.9">4</text>
<text x="235" y="11.9">5</text>
<text x="285" y="11.9">6</text>
<text x="68.1" y="14.9">LED</text>
<text x="73.2" y="15.2">1</text>
<text x="78.3" y="15.2">2 D2</text>
<text x="174.9" y="15.2">+5V</text>
<text x="17.4" y="21.5">+5V</text>
<text x="25.5" y="21.3">PWR_FLAG</text>
<text x="39.8" y="20.3">+12V</text>
<text x="48.4" y="20">PWR_FLAG</text>
<text x="68.1" y="20">LED</text>
<text x="73.2" y="20.3">1</text>
<text x="78.3" y="20.3">2 D3</text>
<text x="173.4" y="23.5" transform="rotate(-90 173.4 23.5)">R22</text>
<text x="176" y="23.5" transform="rotate(-90 176 23.5)">R23</text>
<text x="178.5" y="23.5" transform="rotate(-90 178.5 23.5)">R24</text>
<text x="181.1" y="23.5" transform="rotate(-90 181.1 23.5)">R25</text>
<text x="183.6" y="23.5" transform="rotate(-90 183.6 23.5)">R26</text>
<text x="186.1" y="23.5" transform="rotate(-90 186.1 23.5)">R27</text>
<text x="188.7" y="23.5" transform="rotate(-90 188.7 23.5)">R28</text>
<text x="191.2" y="23.5" transform="rotate(-90 191.2 23.5)">R29</text>
<text x="235.9" y="19">+5V</text>
<text x="244.6" y="21.3">POT</text>
<text x="244.7" y="19.4">RV1</text>
<text x="68.1" y="25.1">LED</text>
<text x="73.2" y="25.4">1</text>
<text x="78.3" y="25.4">2 D4</text>
<text x="174.7" y="28" transform="rotate(-90 174.7 28)">1K</text>
<text x="177.2" y="28" transform="rotate(-90 177.2 28)">1K</text>
<text x="179.8" y="28" transform="rotate(-90 179.8 28)">1K</text>
<text x="182.3" y="28" transform="rotate(-90 182.3 28)">1K</text>
<text x="184.9" y="28" transform="rotate(-90 184.9 28)">1K</text>
<text x="187.4" y="28" transform="rotate(-90 187.4 28)">1K</text>
<text x="189.9" y="28" transform="rotate(-90 189.9 28)">1K</text>
<text x="192.5" y="28" transform="rotate(-90 192.5 28)">1K</text>
<text x="10.4" y="35.9">A</text>
<text x="19.2" y="32.7">PWR_FLAG</text>
<text x="51.7" y="31.7">+5V</text>
<text x="68.1" y="35.2">LED</text>
<text x="68.1" y="30.2">LED</text>
<text x="73.2" y="35.6">1</text>
<text x="73.2" y="30.5">1</text>
<text x="78.3" y="35.6">2 D6</text>
<text x="78.3" y="30.5">2 D5</text>
<text x="89.1" y="35.2">R8</text>
<text x="91.6" y="31.4">R7</text>
<text x="92.9" y="34">1K</text>
<text x="100.5" y="33">1</text>
<text x="100.5" y="35.6">3</text>
<text x="104.4" y="31.4">J5</text>
<text x="109.4" y="33">2</text>
<text x="109.4" y="35.6">4</text>
<text x="115.1" y="33">1</text>
<text x="115.1" y="35.6">2</text>
<text x="119.1" y="33.9">P1.0/T2</text>
<text x="146.3" y="33.9">P0.0/AD0</text>
<text x="156.5" y="35.6">38</text>
<text x="156.5" y="33">39</text>
<text x="202.2" y="35.6">14</text>
<text x="202.2" y="33">17</text>
<text x="206.8" y="33.9">D0</text>
<text x="225.3" y="35.2">A0</text>
<text x="230.2" y="34.3">26</text>
<text x="252" y="30.2">GND</text>
<text x="255.6" y="35.2">J8</text>
<text x="285.4" y="35.9">A</text>
<text x="68.1" y="40.3">LED</text>
<text x="73.2" y="40.6">1</text>
<text x="78.3" y="40.6">2 D7</text>
<text x="88.5" y="40.3">R10</text>
<text x="89.1" y="37.8">R9</text>
<text x="92.9" y="36.5">1K</text>
<text x="92.9" y="39.1">1K</text>
<text x="92.9" y="41.6">1K</text>
<text x="100.5" y="38.1">5</text>
<text x="100.5" y="40.6">7</text>
<text x="109.4" y="38.1">6</text>
<text x="109.4" y="40.6">8</text>
<text x="115.1" y="38.1">3</text>
<text x="115.1" y="40.6">4</text>
<text x="119.1" y="36.4">P1.1/T2EX</text>
<text x="119.1" y="39">P1.2</text>
<text x="119.1" y="41.5">P1.3</text>
<text x="146.3" y="41.5">P0.3/AD3</text>
<text x="146.3" y="39">P0.2/AD2</text>
<text x="146.3" y="36.4">P0.1/AD1</text>
<text x="156.5" y="40.6">36</text>
<text x="156.5" y="38.1">37</text>
<text x="202.2" y="38.1">15</text>
<text x="202.7" y="40.6">8</text>
<text x="206.8" y="41.5">D3</text>
<text x="206.8" y="36.4">D1</text>
<text x="206.8" y="39">D2</text>
<text x="225.3" y="37.7">A1</text>
<text x="225.3" y="40.3">A2</text>
<text x="230.2" y="36.8">27</text>
<text x="230.2" y="39.4">28</text>
<text x="230.7" y="41.9">1</text>
<text x="252.9" y="36.8">1</text>
<text x="252.9" y="39.4">2</text>
<text x="252.9" y="41.9">3</text>
<text x="22.2" y="44.1">GND</text>
<text x="45.3" y="47.9">RESET</text>
<text x="46.3" y="45.4">SW1</text>
<text x="54.1" y="47.9">C3</text>
<text x="68.1" y="45.4">LED</text>
<text x="73.2" y="45.7">1</text>
<text x="78.3" y="45.7">2 D8</text>
<text x="88.5" y="42.9">R11</text>
<text x="88.5" y="45.4">R12</text>
<text x="88.5" y="47.9">R13</text>
<text x="92.9" y="44.1">1K</text>
<text x="92.9" y="46.7">1K</text>
<text x="100" y="45.7">11</text>
<text x="100.5" y="43.2">9</text>
<text x="106.1" y="44.6" transform="rotate(-90 106.1 44.6)">Port 1</text>
<text x="108.9" y="43.2">10</text>
<text x="108.9" y="45.7">12</text>
<text x="115.1" y="43.2">5</text>
<text x="115.1" y="45.7">6</text>
<text x="119.1" y="44.1">P1.4</text>
<text x="119.1" y="46.6">P1.5</text>
<text x="146.3" y="46.6">P0.5/AD5</text>
<text x="146.3" y="44.1">P0.4/AD4</text>
<text x="156.5" y="45.7">34</text>
<text x="156.5" y="43.2">35</text>
<text x="202.2" y="43.2">18</text>
<text x="202.2" y="45.7">19</text>
<text x="206.8" y="44.1">D4</text>
<text x="206.8" y="46.6">D5</text>
<text x="225.3" y="42.8">A3</text>
<text x="225.3" y="45.3">A4</text>
<text x="225.3" y="47.9">A5</text>
<text x="230.7" y="44.4">2</text>
<text x="230.7" y="47">3</text>
<text x="252.9" y="44.4">4</text>
<text x="252.9" y="47">5</text>
<text x="54.1" y="53">2uF</text>
<text x="68.1" y="50.5">LED</text>
<text x="73.2" y="50.8">1</text>
<text x="78.3" y="50.8">2 D9</text>
<text x="88.5" y="50.5">R14</text>
<text x="92.9" y="49.2">1K</text>
<text x="92.9" y="51.8">1K</text>
<text x="100" y="48.3">13</text>
<text x="100" y="50.8">15</text>
<text x="108.9" y="48.3">14</text>
<text x="108.9" y="50.8">16</text>
<text x="115.1" y="48.3">7</text>
<text x="115.1" y="50.8">8</text>
<text x="119.1" y="49.1">P1.6</text>
<text x="119.1" y="51.7">P1.7</text>
<text x="146.3" y="51.7">P0.7/AD7</text>
<text x="146.3" y="49.1">P0.6/AD6</text>
<text x="156.5" y="50.8">32</text>
<text x="156.5" y="48.3">33</text>
<text x="174.9" y="53.3">+5V</text>
<text x="202.2" y="48.3">20</text>
<text x="202.2" y="50.8">21</text>
<text x="206.8" y="49.1">D6</text>
<text x="206.8" y="51.7">D7</text>
<text x="225.3" y="50.4">A6</text>
<text x="225.3" y="53">A7</text>
<text x="230.7" y="49.5">4</text>
<text x="230.7" y="52.1">5</text>
<text x="252.9" y="49.5">6</text>
<text x="252.9" y="52.1">7</text>
<text x="259.8" y="48.4" transform="rotate(-90 259.8 48.4)">ADC O/P</text>
<text x="64.1" y="55.6">GND</text>
<text x="114.6" y="59.7">10</text>
<text x="115.1" y="55.9">9</text>
<text x="119.1" y="56.8">RST</text>
<text x="150.4" y="59.3">ALE</text>
<text x="151.5" y="56.8">EA</text>
<text x="156.5" y="58.4">30</text>
<text x="156.5" y="55.9">31</text>
<text x="166" y="54.3">R17</text>
<text x="166" y="56.8">10K</text>
<text x="202.2" y="57.1">22</text>
<text x="202.7" y="54.6">6</text>
<text x="202.7" y="59.7">9</text>
<text x="206.8" y="55.5">START</text>
<text x="206.8" y="58">ALE</text>
<text x="224" y="58">CLK</text>
<text x="230.2" y="57.1">10</text>
<text x="32.7" y="62.2">+5V</text>
<text x="54.1" y="64.1" transform="rotate(-90 54.1 64.1)">10K</text>
<text x="56.1" y="63.6" transform="rotate(-90 56.1 63.6)">R5</text>
<text x="114.6" y="62.2">11</text>
<text x="114.6" y="64.8">12</text>
<text x="119.1" y="60.6">P3.0/RXD</text>
<text x="119.1" y="63.1">P3.1/TXD</text>
<text x="119.1" y="65.7">P3.2/INT0</text>
<text x="146.6" y="65.7">P2.7/A15</text>
<text x="149.1" y="61.8">PSEN</text>
<text x="156.5" y="64.8">28</text>
<text x="156.5" y="61">29</text>
<text x="164.8" y="64.8">15</text>
<text x="169.2" y="63">J7</text>
<text x="173.7" y="64.8">16</text>
<text x="202.7" y="62.2">7</text>
<text x="206.8" y="63.1">EOC</text>
<text x="206.8" y="60.6">EN</text>
<text x="222.3" y="63.1">VREF-</text>
<text x="230.2" y="62.2">16</text>
<text x="91.6" y="69.8">1</text>
<text x="95.6" y="68.3">J4</text>
<text x="100.5" y="69.8">2</text>
<text x="114.6" y="67.3">13</text>
<text x="114.6" y="69.8">14</text>
<text x="119.1" y="68.2">P3.3/INT1</text>
<text x="119.1" y="70.7">P3.4/T0</text>
<text x="146.6" y="70.7">P2.5/A13</text>
<text x="146.6" y="68.2">P2.6/A14</text>
<text x="156.5" y="69.8">26</text>
<text x="156.5" y="67.3">27</text>
<text x="164.8" y="69.8">11</text>
<text x="164.8" y="67.3">13</text>
<text x="173.7" y="69.8">12</text>
<text x="173.7" y="67.3">14</text>
<text x="202.2" y="69.8">24</text>
<text x="202.2" y="67.3">25</text>
<text x="206.8" y="70.7">B</text>
<text x="206.8" y="68.2">A</text>
<text x="221.8" y="66.9">VREF+</text>
<text x="230.2" y="71.1">11</text>
<text x="230.2" y="66">12</text>
<text x="240.6" y="67">GND</text>
<text x="252.4" y="68.5">+5V</text>
<text x="13.7" y="77.6" transform="rotate(-90 13.7 77.6)">R1</text>
<text x="15.8" y="77.6" transform="rotate(-90 15.8 77.6)">0R</text>
<text x="19.2" y="77.2">Q1</text>
<text x="25.7" y="74.4" transform="rotate(-90 25.7 74.4)">3</text>
<text x="26" y="72.1">2N3904</text>
<text x="43" y="75" transform="rotate(-90 43 75)">R3</text>
<text x="45" y="75" transform="rotate(-90 45 75)">1K</text>
<text x="51.4" y="72.1">GND</text>
<text x="91.6" y="72.4">3</text>
<text x="91.6" y="74.9">5</text>
<text x="91.6" y="77.5">7</text>
<text x="97.2" y="76.3" transform="rotate(-90 97.2 76.3)">Motor</text>
<text x="100.5" y="72.4">4</text>
<text x="100.5" y="74.9">6</text>
<text x="100.5" y="77.5">8</text>
<text x="114.6" y="72.4">15</text>
<text x="114.6" y="74.9">16</text>
<text x="114.6" y="77.5">17</text>
<text x="119.1" y="73.3">P3.5/T1</text>
<text x="119.1" y="75.8">P3.6/WR</text>
<text x="146.6" y="75.8">P2.3/A11</text>
<text x="146.6" y="73.3">P2.4/A12</text>
<text x="156.5" y="77.5">23</text>
<text x="156.5" y="74.9">24</text>
<text x="156.5" y="72.4">25</text>
<text x="165.3" y="77.5">5</text>
<text x="165.3" y="74.9">7</text>
<text x="165.3" y="72.4">9</text>
<text x="173.7" y="72.4">10</text>
<text x="174.1" y="77.5">6</text>
<text x="174.1" y="74.9">8</text>
<text x="202.2" y="72.4">23</text>
<text x="206.8" y="73.3">C</text>
<text x="223.6" y="77.1">GND</text>
<text x="223.9" y="72">VCC</text>
<text x="230.2" y="76.2">13</text>
<text x="243.4" y="73.3">C13</text>
<text x="251.1" y="73.3">C14</text>
<text x="25.7" y="82" transform="rotate(-90 25.7 82)">2</text>
<text x="28.4" y="79.2">1</text>
<text x="34.4" y="80.5">R2</text>
<text x="34.4" y="78.4">1K</text>
<text x="39.5" y="82.2">Q2</text>
<text x="46" y="79.5" transform="rotate(-90 46 79.5)">3</text>
<text x="48.9" y="79.7">2N3904</text>
<text x="54.8" y="83.5">1K</text>
<text x="91.7" y="83.5">22pF</text>
<text x="100.5" y="83.5">C4</text>
<text x="114.6" y="83.8">18</text>
<text x="119.1" y="78.4">P3.7/RD</text>
<text x="146.6" y="78.4">P2.2/A10</text>
<text x="147.5" y="83.4">P2.0/A8</text>
<text x="147.5" y="80.9">P2.1/A9</text>
<text x="156.5" y="82.5">21</text>
<text x="156.5" y="80">22</text>
<text x="165.3" y="82.5">1</text>
<text x="165.3" y="80">3</text>
<text x="170.9" y="78.4" transform="rotate(-90 170.9 78.4)">ADC CTRL</text>
<text x="174.1" y="82.5">2</text>
<text x="174.1" y="80">4</text>
<text x="243.6" y="78.4">100nF</text>
<text x="251.2" y="78.4">4.7uF</text>
<text x="252" y="83.5">GND</text>
<text x="10.4" y="85.9">B</text>
<text x="46" y="87.1" transform="rotate(-90 46 87.1)">2</text>
<text x="48.7" y="84.3">1</text>
<text x="54.8" y="85.5">R6</text>
<text x="101.8" y="88.6">Y1</text>
<text x="119.1" y="84.7">XTAL2</text>
<text x="150.2" y="88.5">VDD</text>
<text x="156.5" y="87.6">40</text>
<text x="177.5" y="87.6">+5V</text>
<text x="285.4" y="85.9">B</text>
<text x="42.5" y="92.4">GND</text>
<text x="85.7" y="94.9">GND</text>
<text x="114.6" y="92.7">19</text>
<text x="119.1" y="93.6">XTAL1</text>
<text x="150.4" y="94.9">VSS</text>
<text x="156.5" y="94">20</text>
<text x="171" y="93.7">C10</text>
<text x="179.9" y="93.7">C12</text>
<text x="91.7" y="96.2">22pF</text>
<text x="100.5" y="96.2">C5</text>
<text x="105.5" y="97.5">11.0598MHz</text>
<text x="171.2" y="98.7">100nF</text>
<text x="180" y="98.7">4.7uF</text>
<text x="238.3" y="97.8">1</text>
<text x="238.3" y="101.6">2</text>
<text x="243.6" y="98.7">1&amp;2_EN</text>
<text x="266.2" y="101.6">3</text>
<text x="274.5" y="101.6">1</text>
<text x="277.2" y="100">J9</text>
<text x="177.1" y="106.4">GND</text>
<text x="238.3" y="104.1">7</text>
<text x="243.6" y="102.5">1A</text>
<text x="243.6" y="105">2A</text>
<text x="259.7" y="102.5">1Y</text>
<text x="259.7" y="105">2Y</text>
<text x="266.2" y="104.1">6</text>
<text x="274.5" y="104.1">2</text>
<text x="281.4" y="104.3" transform="rotate(-90 281.4 104.3)">M1</text>
<text x="21.3" y="113">+5V</text>
<text x="24.6" y="109.2">+12V</text>
<text x="29.4" y="113">1</text>
<text x="32.1" y="111.4">J2</text>
<text x="195.2" y="111.7">+5V</text>
<text x="237.8" y="113">10</text>
<text x="238.3" y="109.2">9</text>
<text x="243.6" y="110.1">3&amp;4_EN</text>
<text x="243.6" y="113.9">3A</text>
<text x="259.7" y="113.9">3Y</text>
<text x="265.7" y="113">11</text>
<text x="274.5" y="113">1</text>
<text x="276.7" y="111.4">J10</text>
<text x="29.4" y="115.6">2</text>
<text x="29.4" y="118.1">3</text>
<text x="68.2" y="117.8">12V I/P</text>
<text x="88.1" y="116.5">ON/OFF</text>
<text x="98.2" y="115.5">+12V</text>
<text x="121.4" y="119.4">3</text>
<text x="144.3" y="119.4">2</text>
<text x="155.9" y="116.8">+5V</text>
<text x="237.8" y="115.6">15</text>
<text x="243.6" y="116.5">4A</text>
<text x="259.7" y="116.5">4Y</text>
<text x="265.7" y="115.6">14</text>
<text x="271.4" y="118.1">+5V</text>
<text x="274.5" y="115.6">2</text>
<text x="281.4" y="115.7" transform="rotate(-90 281.4 115.7)">M2</text>
<text x="26" y="125.4">GND</text>
<text x="29.4" y="120.6">4</text>
<text x="36.3" y="122.2" transform="rotate(-90 36.3 122.2)">PWR &amp; GND</text>
<text x="56.8" y="125.7">+5V</text>
<text x="75.2" y="120.5">J3</text>
<text x="80.8" y="121.9">1</text>
<text x="80.8" y="124.5">3</text>
<text x="87.1" y="121.2">5</text>
<text x="94.8" y="121.2">6</text>
<text x="101.1" y="121.6">C6</text>
<text x="111.3" y="121.6">C7</text>
<text x="121.4" y="121.9">1</text>
<text x="126.7" y="122.8">GND</text>
<text x="126.7" y="120.3">VIN</text>
<text x="135.1" y="120.3">VOUT</text>
<text x="149.4" y="121.6">C8</text>
<text x="158.2" y="121.6">C9</text>
<text x="176" y="124.9" transform="rotate(-90 176 124.9)">220</text>
<text x="178" y="125.1" transform="rotate(-90 178 125.1)">R18</text>
<text x="183" y="125.7">7</text>
<text x="183" y="121.6">U4</text>
<text x="191.5" y="120.7" transform="rotate(-90 191.5 120.7)">4</text>
<text x="192.4" y="124.5" transform="rotate(-90 192.4 124.5)">R</text>
<text x="196.6" y="120.7" transform="rotate(-90 196.6 120.7)">8</text>
<text x="237.8" y="125.7">12</text>
<text x="238.3" y="120.6">4</text>
<text x="238.3" y="123.2">5</text>
<text x="243.6" y="121.5">GND</text>
<text x="243.6" y="124.1">GND</text>
<text x="257.1" y="121.5">VCC1</text>
<text x="265.7" y="120.6">16</text>
<text x="272.2" y="125.7">+12V</text>
<text x="80.8" y="127">2</text>
<text x="87.1" y="126.2">2</text>
<text x="89.5" y="128">SW4</text>
<text x="94.8" y="126.2">1</text>
<text x="101.2" y="126.7">10uF</text>
<text x="111.5" y="126.7">100nF</text>
<text x="116.2" y="131.8">GND</text>
<text x="149.5" y="126.7">10uF</text>
<text x="158.5" y="126.7">100nF</text>
<text x="186.4" y="126.6">DIS</text>
<text x="190.9" y="130.5">NE555</text>
<text x="197.5" y="126.9" transform="rotate(-90 197.5 126.9)">VCC</text>
<text x="200.8" y="130.4">Q</text>
<text x="204.6" y="129.5">3</text>
<text x="237.8" y="128.3">13</text>
<text x="243.6" y="126.6">GND</text>
<text x="243.6" y="129.2">GND</text>
<text x="257.1" y="129.2">VCC2</text>
<text x="266.2" y="128.3">8</text>
<text x="268.2" y="131.8">C15</text>
<text x="10.4" y="135.9">C</text>
<text x="56.4" y="136.7" transform="rotate(-90 56.4 136.7)">1N5819</text>
<text x="61.5" y="134.7" transform="rotate(-90 61.5 134.7)">D1</text>
<text x="63.9" y="136.8">560R</text>
<text x="71.9" y="135.9">2</text>
<text x="72" y="133">D10</text>
<text x="77" y="135.9">1 TX_RX_LED</text>
<text x="138.1" y="133">PWR-LED</text>
<text x="140.5" y="135.9">1</text>
<text x="145.6" y="135.9">2 D11</text>
<text x="151.6" y="136.8">560R</text>
<text x="176" y="134.2" transform="rotate(-90 176 134.2)">2.2K</text>
<text x="178" y="134" transform="rotate(-90 178 134)">R19</text>
<text x="183" y="137.2">2</text>
<text x="183" y="133.3">6</text>
<text x="186.4" y="134.2">THR</text>
<text x="229.2" y="134.3">GND</text>
<text x="268.4" y="135.6">100uF</text>
<text x="285.4" y="135.9">C</text>
<text x="28.6" y="143">10nF</text>
<text x="38.4" y="140.7">L1</text>
<text x="42.3" y="140.7">10uH</text>
<text x="64.4" y="138.9">R20</text>
<text x="132.7" y="141.9">GND</text>
<text x="152" y="138.9">R21</text>
<text x="176.1" y="140.7">C11</text>
<text x="186.4" y="138">TR</text>
<text x="191.5" y="143.6" transform="rotate(-90 191.5 143.6)">1</text>
<text x="192.4" y="140.2" transform="rotate(-90 192.4 140.2)">GND</text>
<text x="196.6" y="143.6" transform="rotate(-90 196.6 143.6)">5</text>
<text x="197.5" y="140.2" transform="rotate(-90 197.5 140.2)">CV</text>
<text x="272.4" y="140.7">GND</text>
<text x="15.4" y="148.3">J1</text>
<text x="30.7" y="148.1">C1</text>
<text x="46.2" y="144.5">560R</text>
<text x="47.1" y="146.5">R4</text>
<text x="58.2" y="148.5" transform="rotate(-90 58.2 148.5)">20</text>
<text x="62" y="148.1" transform="rotate(-90 62 148.1)">4</text>
<text x="70.9" y="148.5" transform="rotate(-90 70.9 148.5)">23</text>
<text x="73.4" y="148.5" transform="rotate(-90 73.4 148.5)">22</text>
<text x="75.9" y="148.5" transform="rotate(-90 75.9 148.5)">13</text>
<text x="78.5" y="148.5" transform="rotate(-90 78.5 148.5)">14</text>
<text x="81" y="148.5" transform="rotate(-90 81 148.5)">12</text>
<text x="149.5" y="147.3">+5V</text>
<text x="176.3" y="145.7">100nF</text>
<text x="15.3" y="150.8">USB_B</text>
<text x="19.5" y="154.6">VBUS</text>
<text x="26.2" y="153.7">1</text>
<text x="32.3" y="154.6">GND</text>
<text x="110.8" y="155.9">J6</text>
<text x="173.3" y="153.4">GND</text>
<text x="192.4" y="150.8">GND</text>
<text x="22.1" y="159.6">D+</text>
<text x="26.2" y="161.3">2</text>
<text x="26.2" y="158.7">3</text>
<text x="42.2" y="158.7">15</text>
<text x="42.2" y="161.3">16</text>
<text x="48" y="159.6">USBDP</text>
<text x="59.1" y="156.1" transform="rotate(-90 59.1 156.1)">VCC</text>
<text x="62.9" y="158" transform="rotate(-90 62.9 158)">VCCIO</text>
<text x="71.8" y="158.4" transform="rotate(-90 71.8 158.4)">CBUS0</text>
<text x="74.3" y="158.4" transform="rotate(-90 74.3 158.4)">CBUS1</text>
<text x="76.8" y="158.4" transform="rotate(-90 76.8 158.4)">CBUS2</text>
<text x="79.4" y="158.4" transform="rotate(-90 79.4 158.4)">CBUS3</text>
<text x="81.9" y="158.4" transform="rotate(-90 81.9 158.4)">CBUS4</text>
<text x="86.7" y="160.9">RXD</text>
<text x="86.9" y="158.4">TXD</text>
<text x="94.8" y="157.5">1</text>
<text x="94.8" y="160">5</text>
<text x="106.8" y="157.5">1</text>
<text x="106.8" y="160">3</text>
<text x="115.7" y="157.5">2</text>
<text x="115.7" y="160">4</text>
<text x="144.6" y="161.9" transform="rotate(-90 144.6 161.9)">R15</text>
<text x="146.6" y="161.4" transform="rotate(-90 146.6 161.4)">1K</text>
<text x="154.7" y="161.9" transform="rotate(-90 154.7 161.9)">R16</text>
<text x="156.7" y="161.4" transform="rotate(-90 156.7 161.4)">1K</text>
<text x="18.4" y="165.6" transform="rotate(-90 18.4 165.6)">Shield</text>
<text x="21" y="165.6" transform="rotate(-90 21 165.6)">GND</text>
<text x="42.2" y="167.6">19</text>
<text x="48" y="162.2">USBDM</text>
<text x="86.9" y="164.7">RTS</text>
<text x="86.9" y="167.3">CTS</text>
<text x="94.3" y="166.4">11</text>
<text x="94.8" y="163.8">3</text>
<text x="106.8" y="162.6">5</text>
<text x="106.8" y="165.1">7</text>
<text x="115.7" y="162.6">6</text>
<text x="115.7" y="165.1">8</text>
<text x="17.5" y="168.4" transform="rotate(-90 17.5 168.4)">5</text>
<text x="20.1" y="168.4" transform="rotate(-90 20.1 168.4)">4</text>
<text x="42.2" y="172.7">24</text>
<text x="42.7" y="170.2">8</text>
<text x="48" y="171.1">NC</text>
<text x="48" y="173.6">NC</text>
<text x="48" y="168.5">RESET</text>
<text x="86.7" y="172.3">DSR</text>
<text x="86.8" y="169.8">DTR</text>
<text x="94.3" y="174">10</text>
<text x="94.8" y="168.9">2</text>
<text x="94.8" y="171.4">9</text>
<text x="106.5" y="168.6">FT232 JMPR</text>
<text x="15.8" y="176.2">GND</text>
<text x="42.2" y="175.3">27</text>
<text x="42.2" y="177.8">28</text>
<text x="48" y="176.1">OSCI</text>
<text x="48" y="178.7">OSCO</text>
<text x="86.6" y="174.9">DCD</text>
<text x="88.6" y="177.4">RI</text>
<text x="94.8" y="176.5">6</text>
<text x="147.9" y="174.9">SW2</text>
<text x="148" y="177.5">INT0</text>
<text x="158.1" y="174.9">SW3</text>
<text x="158.1" y="177.5">INT1</text>
<text x="10.4" y="185.9">D</text>
<text x="33.7" y="182.4">10nF</text>
<text x="42.2" y="180.3">17</text>
<text x="48" y="181.2">3V3OUT</text>
<text x="64.1" y="182.1" transform="rotate(-90 64.1 182.1)">TEST</text>
<text x="66.7" y="182.1" transform="rotate(-90 66.7 182.1)">GND</text>
<text x="69.2" y="182.1" transform="rotate(-90 69.2 182.1)">GND</text>
<text x="71.8" y="182.1" transform="rotate(-90 71.8 182.1)">GND</text>
<text x="74.3" y="182.1" transform="rotate(-90 74.3 182.1)">AGND</text>
<text x="285.4" y="185.9">D</text>
<text x="35.7" y="187.5">C2</text>
<text x="63.2" y="187.9" transform="rotate(-90 63.2 187.9)">26</text>
<text x="65.8" y="187.9" transform="rotate(-90 65.8 187.9)">21</text>
<text x="68.3" y="187.9" transform="rotate(-90 68.3 187.9)">18</text>
<text x="70.9" y="187.4" transform="rotate(-90 70.9 187.4)">7</text>
<text x="73.4" y="187.9" transform="rotate(-90 73.4 187.9)">25</text>
<text x="37.4" y="192.7">GND</text>
<text x="66.6" y="197.8">GND</text>
<text x="149.2" y="194">GND</text>
<text x="35" y="199.9">1</text>
<text x="85" y="199.9">2</text>
<text x="135" y="199.9">3</text>
<text x="185" y="199.9">4</text>
<text x="235" y="199.9">5</text>
<text x="285" y="199.9">6</text>
</g>
<g font-size="1.4">
<text x="251.5" y="121.5">(L293D)</text>
<text x="251" y="129.1">(MOTOR)</text>
</g>
</svg>
